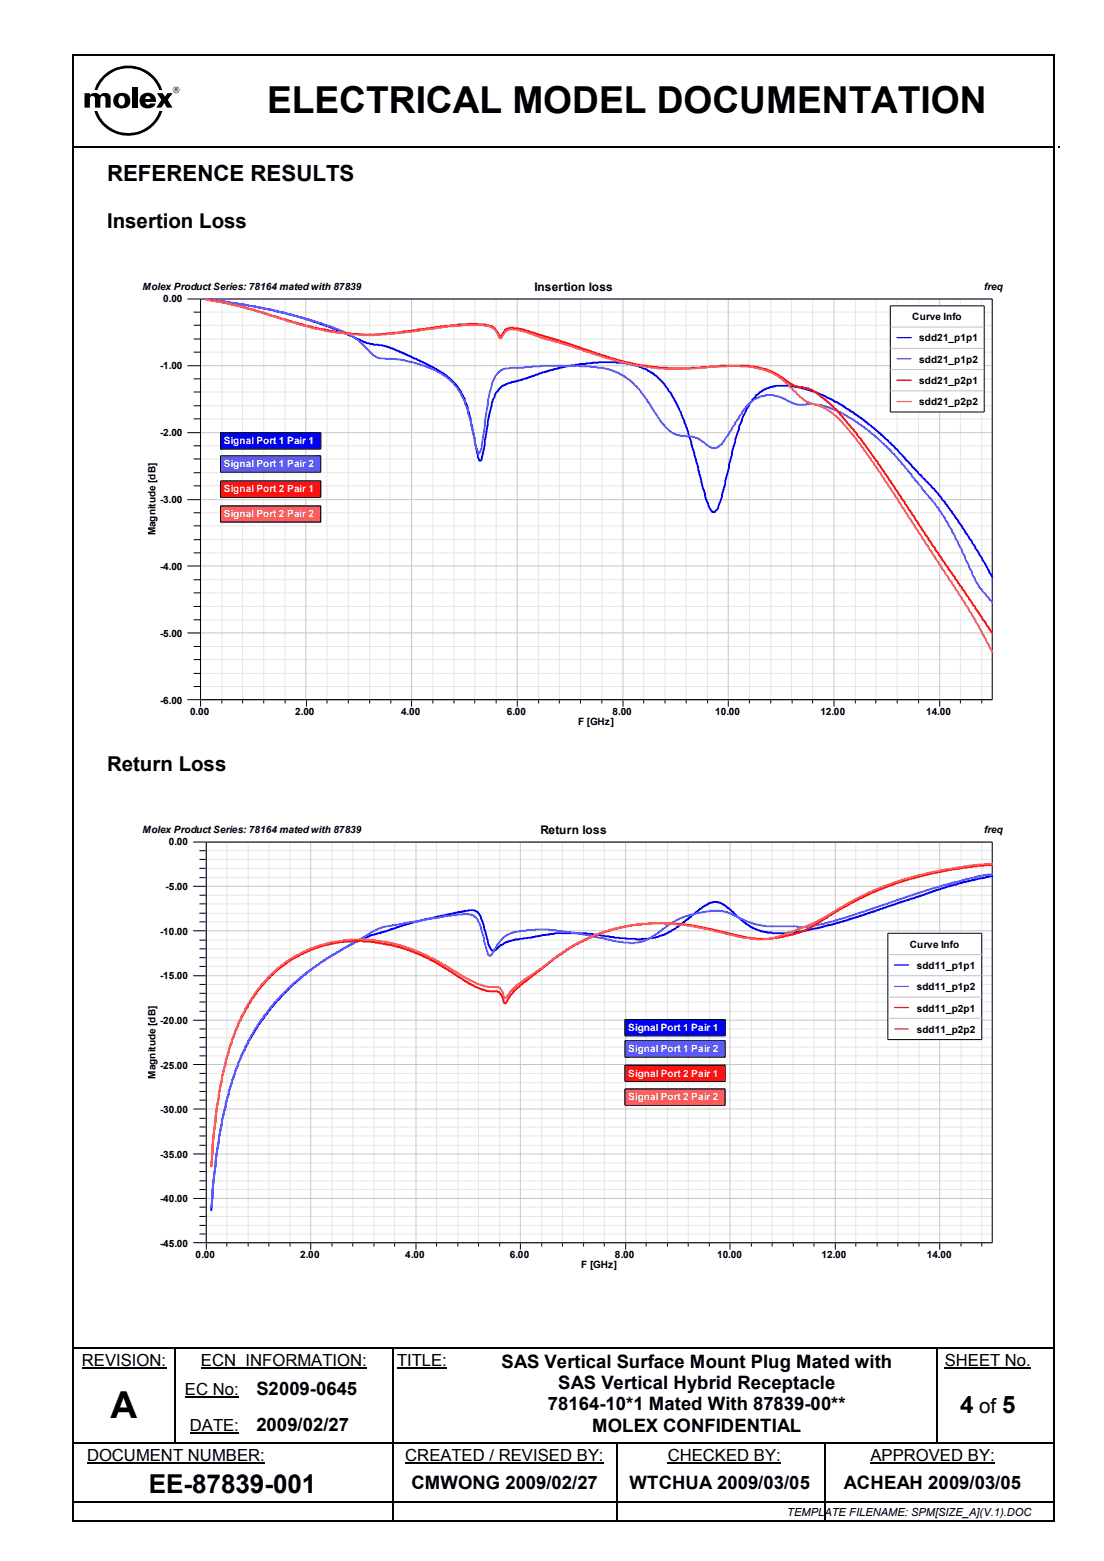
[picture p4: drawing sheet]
<svg xmlns="http://www.w3.org/2000/svg" width="210mm" height="297mm" viewBox="0 0 210 297" stroke-linecap="round" stroke-linejoin="round" font-family="sans-serif">
<g fill="#000">
<path d="M14 27.7h.4v.4h-.4zM201.2 27.7h.3v.4h-.3zM33.2 256.7h.2v.3h-.2zM33.2 256.4h.3v.3h-.3zM74.6 256.7h.2v.3h-.2zM74.6 256.4h.3v.3h-.3zM86.8 256.4h.3v.3h-.3zM178.1 256.7h.2v.3h-.2zM178.1 256.4h.3v.3h-.3zM197.8 256.4h.3v.3h-.3zM33.2 260.7h.2v.9h-.2zM33.2 267.6h.2v.9h-.2z"/>
<path d="M33.2 274.5h.2v.2h-.2zM45.4 274.5h.3v.2h-.3zM74.5 278.8h.4v.8h-.4zM74.6 260.7h.2v.9h-.2zM74.6 267.6h.2v.9h-.2zM74.6 274.5h.2v.5h-.2zM86.8 274.5h.2v.2h-.2zM117.1 278.8h.3v.8h-.3zM117.1 274.7h.3v.3h-.3zM117.1 274.5h.3v.2h-.3zM156.8 274.7h.3v.3h-.3zM156.8 274.5h.3v.2h-.3z"/>
<path d="M156.8 278.8h.3v.8h-.3zM178.1 260.7h.2v.9h-.2zM178.1 267.6h.2v.9h-.2zM178.1 274.5h.2v.2h-.2zM74.5 285.7h.4v.3h-.4zM117.1 285.7h.3v.3h-.3zM156.8 285.7h.4v.3h-.4zM198.2 285.7h.3v.3h-.3zM198.4 285.7h.4v.3h-.4zM198.8 285.7h1.5v.3h-1.5z"/>
</g>
<g fill="none" stroke="#000" stroke-width=".34">
<path d="M14.4 27.9h185.9M14 256.5h19.2M33.5 256.5h41.1M74.9 256.5h11.9M87.1 256.5h91M178.4 256.5h19.4M198.1 256.5h2.2M74.7 279.6v9.7M117.3 279.6v9.7M14 285.8h60.5M74.9 285.8h42.2M117.4 285.8h39.4"/>
<path d="M157.2 285.8h41"/>
</g>
<path d="M15.6 260.4h16M16.6 278.4h33.8M35.2 265.9h10.2M36.1 272.8h9.3M38.2 260.4h31.6M75.5 260.4h9.5M77.1 278.4h37.7M127 278.4h21.5M165.6 278.4h23.6M179.7 260.4h16.4" fill="none" stroke="#000" stroke-width=".21"/>
<g fill="none" stroke="#000" stroke-width=".25">
<path d="M33.3 257v3.7M74.7 257v3.7M178.2 257v3.7M14 274.6h19.2M33.3 261.6v6M33.3 268.5v6M33.4 274.6h12M45.7 274.6h28.9M74.7 261.6v6M74.7 268.5v6M74.7 275v3.8M74.8 274.6h12"/>
<path d="M87 274.6h30.1M117.3 275v3.8M117.4 274.6h39.4M157 275v3.8M157 279.6v9.7M157.1 274.6h21M178.2 261.6v6M178.2 268.5v6M178.3 274.6h22"/>
</g>
<g fill="#000">
<path d="M22.7 18.4l.2-.1a.62 .62 0 0 1 .8 .6 .76 .76 0 0 1 0 .8 .76 .76 0 0 1-.8 .3 1.2 1.2 0 0 1-.2-1.6zM21.9 18.2a1.56 1.56 0 0 0 0 1.9 1.56 1.56 0 0 0 1.9 .4 1.51 1.51 0 0 0 .9-2 1.51 1.51 0 0 0-2.1-.8z" fill-rule="evenodd"/>
<path d="M19.6 14.5a6.8 6.8 0 0 1 11.3 2.6h-.6a6.3 6.3 0 0 0-5.9-4.1 6.3 6.3 0 0 0-5.9 4.1h-.6l.7-1.4z" fill-rule="evenodd"/>
<path d="M26.9 18.2a1.49 1.49 0 0 0 .9 2.4 1.82 1.82 0 0 0 1.7-.6l.1-.3h-1a.5 .5 0 0 1-.6 .2 .5 .5 0 0 1-.4-.5h2.1a1.63 1.63 0 0 0-1-1.6 1.63 1.63 0 0 0-1.8 .4zM27.8 18.4l.5-.1 .3 .5h-1z" fill-rule="evenodd"/>
<path d="M29.8 17.7h1.1l.5 .7 .4-.7h1l-.9 1.3 .9 1.5h-1.1l-.5-.9-.5 .9h-1l1-1.5z" fill-rule="evenodd"/>
<path d="M32.9 17.1a.63 .63 0 0 1 1.2 0 .63 .63 0 0 1-1.2 0zM32.9 17.1a.55 .55 0 0 0 1.1 0 .55 .55 0 0 0-1.1 0z" fill-rule="evenodd"/>
<path d="M33.4 16.9h.2v.2h-.2zM33.2 16.8v.6h.2v-.2h.2v.2h.2l-.1-.3v-.3z" fill-rule="evenodd"/>
<path d="M16.1 17.7h1v.4a1.26 1.26 0 0 1 1.9 0l.7-.4h.6l.6 .4 .1 .2v2.2h-.9v-1.8l-.3-.4h-.5l-.2 .4v1.8h-1v-1.7l-.3-.5h-.4l-.3 .3v1.9h-1z" fill-rule="evenodd"/>
<path d="M25.1 16.6h1v3.9h-1z" fill-rule="evenodd"/>
<path d="M17.9 21.1h.6a6.3 6.3 0 0 0 5.9 4.2 6.3 6.3 0 0 0 5.9-4.2h.6a6.8 6.8 0 0 1-6.5 4.7 6.8 6.8 0 0 1-6.5-4.7z" fill-rule="evenodd"/>
</g>
<path d="M26 53.2h166.5v85.5h-166.5z" fill="#fff"/>
<g fill="none" stroke="#000" stroke-width=".19">
<path d="M35.6 56.9h2.5v77.6M36.8 59.4h1.3M35.6 69.6h2.5M36.8 79.7h1.3M36.8 77.2h1.3M36.8 74.6h1.3M36.8 72.1h1.3M36.8 67h1.3M36.8 64.5h1.3M36.8 61.9h1.3M35.6 95.1h2.5M35.6 82.3h2.5"/>
<path d="M36.8 97.6h1.3M36.8 92.5h1.3M36.8 90h1.3M36.8 87.3h1.3M36.8 84.8h1.3M35.6 107.7h2.5M36.8 117.9h1.3M36.8 115.4h1.3M36.8 112.8h1.3M36.8 110.3h1.3M36.8 105.2h1.3M36.8 102.7h1.3"/>
<path d="M36.8 100.1h1.3M35.6 133.1h153.1M35.6 120.4h2.5M36.8 130.6h1.3M36.8 128.1h1.3M36.8 125.5h1.3M36.8 123h1.3M42.2 133.1v.8M46.1 133.1v.8M50.2 133.1v.8M54.2 133.1v.8M58.3 133.1v1.4"/>
<path d="M62.2 133.1v.8M66.3 133.1v.8M70.3 133.1v.8M74.3 133.1v.8M78.3 133.1v1.4M82.3 133.1v.8M86.4 133.1v.8M90.3 133.1v.8M94.4 133.1v.8M98.4 133.1v1.4M102.4 133.1v.8M106.4 133.1v.8"/>
<path d="M110.4 133.1v.8M114.5 133.1v.8M118.5 133.1v1.4M122.4 133.1v.8M126.5 133.1v.8M130.5 133.1v.8M134.6 133.1v.8M138.5 133.1v1.4M142.5 133.1v.8M146.6 133.1v.8M150.7 133.1v.8M154.6 133.1v.8"/>
<path d="M158.6 133.1v1.4M162.7 133.1v.8M166.6 133.1v.8M170.6 133.1v.8M174.7 133.1v.8M178.7 133.1v1.4M182.7 133.1v.8M186.7 133.1v.8"/>
</g>
<path d="M38.1 133.1l150.6-76.2v76.2z" fill="#fff"/>
<path d="M38.1 133.1l150.6-76.2v76.2z" fill="none" stroke="#fff" stroke-width=".19"/>
<path d="M38.1 56.9h150.6l-150.6 76.2z" fill="#fff"/>
<path d="M38.1 56.9h150.6l-150.6 76.2z" fill="none" stroke="#fff" stroke-width=".19"/>
<g fill="none" stroke="#e6e6e6" stroke-width=".19">
<path d="M38.1 59.4h150.6M42.2 56.9v76.2M46.1 56.9v76.2M50.2 56.9v76.2M54.2 56.9v76.2M62.2 56.9v76.2M66.3 56.9v76.2M70.3 56.9v76.2M74.2 56.9v76.2M82.3 56.9v76.2M86.4 56.9v76.2M90.3 56.9v76.2"/>
<path d="M94.4 56.9v76.2M102.4 56.9v76.2M106.4 56.9v76.2M110.4 56.9v76.2M114.5 56.9v76.2M122.4 56.9v76.2M126.5 56.9v76.2M130.5 56.9v76.2M134.6 56.9v76.2M142.5 56.9v76.2M146.6 56.9v76.2M150.5 56.9v76.2"/>
<path d="M154.6 56.9v76.2M162.7 56.9v76.2M166.6 56.9v76.2M170.6 56.9v76.2M174.7 56.9v76.2M182.7 56.9v76.2M186.7 56.9v76.2M38.1 79.7h150.6M38.1 77.2h150.6M38.1 74.6h150.6M38.1 72.1h150.6M38.1 67h150.6"/>
<path d="M38.1 64.5h150.6M38.1 61.9h150.6M38.1 97.6h150.6M38.1 92.5h150.6M38.1 90h150.6M38.1 87.3h150.6M38.1 84.8h150.6M38.1 117.9h150.6M38.1 115.4h150.6M38.1 112.8h150.6M38.1 110.3h150.6M38.1 105.2h150.6"/>
<path d="M38.1 102.7h150.6M38.1 100.1h150.6M38.1 130.6h150.6M38.1 128.1h150.6M38.1 125.5h150.6M38.1 123h150.6"/>
</g>
<g fill="none" stroke="#c8c8c8" stroke-width=".19">
<path d="M58.2 56.9v76.2M78.3 56.9v76.2M98.4 56.9v76.2M118.5 56.9v76.2M138.5 56.9v76.2M158.6 56.9v76.2M178.7 56.9v76.2M188.7 56.9h-150.6v76.2h150.6M38.1 69.6h150.6M38.1 95.1h150.6M38.1 82.3h150.6M38.1 107.7h150.6"/>
<path d="M38.1 120.4h150.6"/>
</g>
<path d="M38.1 56.9h150.6v76.2h-150.6z" fill="none" stroke="#000" stroke-width=".19"/>
<path d="M39.1 57l2.1 .1 .9 .3 3.1 .3v.1l3.3 .5 1.9 .5 1.1 .1 1.5 .5 1 .1 .9 .4h.5l.5 .2 2.7 .7 5.7 2 5.5 2.5 1.1 .1v.2h1.1l.1 .1 1.1 .1 .8 .2 .3 .3h.4l.8 .5 1.9 .7v.1l.5 .1 .8 .5 .5 .1 .3 .2 .4 .2v.1h.3l1.6 .8v.1l.5 .1 .2 .3 .4 .1 .2 .2 1.2 .6 .2 .3a8.9 8.9 0 0 1 3 3.1l.4 .7a19.5 19.5 0 0 1 1.8 5.7l1.2 6.2 .3 .7 .4-.2 .6-2.9a44.7 44.7 0 0 1 1.5-8.4 6.2 6.2 0 0 1 2.1-2.9h.2v-.1l.9-.4h.4v-.1l.9-.1 1.4-.5h.3l2.7-.9v-.2l1.5-.3 .5-.3h.5v-.1l.4-.1 .9-.1v-.1l1-.2 .6-.2 2.2-.2 .1-.1h1.1l.1-.2h1.1l.2-.1a28.4 28.4 0 0 1 7.1 .3v.1h.6v.1l.7 .1 1.1 .5 .5 .1 2 1.3 1.6 1.6 1.9 2.8v.3l1.3 2.5 1.3 3.4 1.8 6.4 .9 4.1 1.1 3.5 .8 1.4h.5l.4-.5a19 19 0 0 0 1.5-5.3l1.3-5.2 .1-.8 .5-1.6 .1-.7 .6-1.7 .1-.7 1.9-4 1.3-1.8 1.5-1.1 2.2-.7 3.8 .1v.2h.6l.7 .2 .8 .1v.1h.4l.8 .4 .6 .1 .9 .5 .5 .1v.1h.2l.5 .4 .7 .2 .7 .5 .5 .1v.1l.6 .3v.1l.6 .2 .4 .4 .9 .5 .1 .2 .6 .2 .2 .3 1.6 1 .1 .3 .5 .2 .1 .3 2.5 1.9 .7 .8 .6 .4 2.1 2 1.4 1.6 1.2 1.2 .6 .9 1.3 1.2 .2 .3 .4 .2 .2 .4 .5 .4 .1 .2 1.1 1.1 .1 .2 1.1 1.2 .2 .5 .5 .4 1.9 2.7 .1 .3 .5 .5 .1 .4 .6 .7 .1 .3 .4 .4 .3 .7 1.6 2.3 .2 .6 1.2 1.7 .1 .4 1.3 2.1v.3l.7 1" fill="none" stroke="#00f" stroke-width=".36"/>
<path d="M39.1 57h.9v.1h1l.1 .1h.9v.2h.7l.9 .2 1.4 .1 .2 .1 2 .3 .1 .1 1.3 .1 2.4 .6h.6v.1l2.5 .5 1.1 .4h.3v.1l1.8 .3 .9 .4 1.2 .2v.1h.3l1.2 .5h.4v.1l.3 .2h.4v.1l.3 .1 1 .2v.2l.6 .1v.1l.6 .1v.1l.6 .1 1.9 1 2 1.5 .1 .3 1.1 1.1a3.5 3.5 0 0 0 2 1.4l1.3 .1a16.1 16.1 0 0 1 5.1 .7l2.2 .6 .7 .4 .8 .2 1 .6 .4 .1 1.7 1.2 1.1 1.2a11.3 11.3 0 0 1 2.4 4.5l.7 2.6 .8 4.2 .5 1.5 .2 .2 .5-1.1 1.2-8.9 .5-2a7.2 7.2 0 0 1 1.7-3.6l.4-.3v-.1l.7-.2 4.4-.3a72 72 0 0 1 11-.1l3.2 .3v.1l1 .1 1 .4v.1l.9 .2 2.1 1.3 2.1 2.2 1.3 1.8v.2l.6 .7 .8 1.3 .6 .7v.3l.5 .8 .8 .7a4.6 4.6 0 0 0 3.2 2l2.1 .2 1.1 .3v.1l.6 .3v.1l1.1 .7a1.67 1.67 0 0 0 2.3 .2 1.41 1.41 0 0 0 .9-.9l.9-1.3 .1-.4 1.1-1.5v-.3l.6-.7 .4-.7 .3-.3 .1-.4a6.8 6.8 0 0 1 2.9-2.6l.9-.4h.6v-.1h1.5l1.7 .5v.1l.6 .1 .2 .3 1.1 .4v.1l.9 .3 3.3-.1 .2 .1 1.2 .1 .5 .2h.4v.2h.4l.3 .1v.1l.6 .1v.1l1.3 .5v.1l.5 .2 2 1.1 .4 .4 .3 .1 .4 .4 .8 .5 .1 .2 .5 .2 2.8 2.3 3.2 3.3 1.4 1.8 1.2 1.3 .1 .4 1.8 2 .1 .3 3.1 3.7 .1 .4 1.1 1.4 .1 .4 .6 .8v.2l.6 .9 .1 .5 .4 .4 1.4 2.9 .1 .5 .5 .8 .1 .5 2.2 4.5 .4 .6v.2l2.6 3" fill="none" stroke="#5a5aff" stroke-width=".36"/>
<path d="M39.1 57l1.5 .1 .6 .3 2.2 .3 .6 .3 2.9 .5 .4 .3 .9 .1 .4 .2h.4v.2l1.2 .2 1.5 .6 1.2 .2v.2l.7 .2 1.2 .2v.1l1.6 .4 .5 .2h.4l.9 .4 2.5 .5v.1l1.1 .1 .8 .2 1.3 .2v.1l1.8 .1 .1 .1h.9l.1 .1 5.5 .2 .1-.2 4.3-.3v-.1h1l.1-.2h.7l.1-.1h.7l.2-.1 1.5-.1 .1-.1h.7l1-.3 1.7-.1a37 37 0 0 1 7.7-.3l1.4 .3 .8 .7 .6 1.2h.4v-.2a1.93 1.93 0 0 1 2.4-1.3h.8v.1l1 .1 2.3 .8h.4l.4 .3 .7 .1 1.3 .5h.4v.1l1.2 .2 .7 .3v.1l.7 .1 1.2 .5 .6 .1 .3 .2h.4v.2l.3 .1h.4v.1l.6 .1v.1h.3l.4 .2v.1h.4l1.7 .7 .8 .1 .3 .1v.1l1.6 .4 .4 .2h.5v.2l1.9 .3 .6 .3h.5l.1 .1h.5l.1 .1 2.7 .3a45.9 45.9 0 0 0 8.5 .2h.6v-.2a2.36 2.36 0 0 0 1.6-.1h1.7l.1-.1h5.7v.1l1.6 .1 .6 .3 .8 .1 .7 .2v.2l.7 .1 2.5 1.5v.3l.4 .1a3.6 3.6 0 0 0 1.9 .9l.1 .2 1.6 .1 .9 .3 2.7 1.9 2.2 2.1 3.8 4.5v.2l.7 .7 2.9 4.1 .4 .3v.3l1.1 1.5 1 1.6 .4 .3v.3l.7 .8 .1 .3 1.1 1.5 .3 .7 .4 .3v.3l1.3 1.8 .1 .3 .4 .4 .7 1.3 1.3 1.8 .1 .3 .6 .7 .1 .4 1.1 1.4 .1 .4 1.1 1.4 .1 .4 .7 .8v.2l.5 .5 .1 .4 .6 .7 .2 .5 .4 .3 .1 .4 1.2 1.5 .1 .4 .4 .3 1.6 2.7 .4 .3 .1 .4 .7 .8v.2l.6 .8 .1 .3 .4 .4 .8 1.4 .7 .8" fill="none" stroke="#f00" stroke-width=".36"/>
<path d="M39.1 57h.2v.1h.7v.1l1.6 .2 .1 .1 1.6 .2 .1 .1 1 .2 .6 .2 1.3 .2 .4 .3 1.2 .2 .5 .1v.1l1.9 .5v.1h.4l.8 .4 .7 .1 .7 .3v.1l1.2 .2 .4 .2h.3v.2l1.2 .2 .9 .4 1.7 .3 1.5 .5 1 .1 1.9 .5 2.5 .2 .2 .1h1l.1 .2 4.4 .1a2.36 2.36 0 0 1 1.7-.1l1.9-.2a1.47 1.47 0 0 1 1.3-.1v-.1l1.9-.1v-.1h.9l.1-.2h.8l.1-.1h.7v-.1l.9-.1a1.04 1.04 0 0 0 1-.1l2.5-.3v-.1l4-.2a10.9 10.9 0 0 1 3.8 .2h.5l.2 .3a2.08 2.08 0 0 1 1.3 1.6l.2 .4h.3l.5-.7a1.66 1.66 0 0 1 .9-1 2.36 2.36 0 0 1 1.7 .1h.4l1.7 .5v.1l.8 .1v.2l.9 .3h.4v.1l1 .4 .9 .1v.1l1.2 .3v.1l1.3 .2v.1h.3l.5 .3 1.1 .2 .3 .3h.4v.1l1.1 .2 .3 .3h.4l.3 .2 1.8 .5v.1l1.9 .5v.1l1.3 .2v.1l.9 .2 .4 .2 1 .1 .1 .1 1.5 .3 .2 .1 3.5 .5a47.4 47.4 0 0 0 9.1 0l2.6-.2v-.1h2.3l.1-.1h2.1l.1 .1h1.9v.1h.8l.7 .3 .9 .1 1.4 .6 .6 .1 .6 .4v.1l.6 .2 .2 .3 .5 .2v.2l.6 .3 2.9 3a4.8 4.8 0 0 0 2.5 1.3l1.8 .6v.1l.5 .1 1.9 1.4 3.4 3.8 .6 1 1.2 1.4 .1 .4 1.9 2.5v.2l.8 .8 .1 .4 3.1 4.5 .1 .4 .3 .3 1 1.7 1.8 2.6 3.4 5.5 .4 .3v.3l1.3 1.8v.2l.6 .7 .1 .4 .4 .3 .8 1.5 1.3 1.7v.3l.4 .3 .3 .8 .6 .7v.2l.6 .7v.3l.6 .7 .7 1.2v.2l.5 .6 .2 .6 .6 .8v.3l.5 .7 2.1 4" fill="none" stroke="#ff5a5a" stroke-width=".36"/>
<path d="M42 85.4l19-3.1v3.1z" fill="#00f"/>
<path d="M42 85.4l19-3.1v3.1z" fill="none" stroke="#00f" stroke-width=".19"/>
<path d="M42 82.3h19l-19 3.1z" fill="#00f"/>
<path d="M42 82.3h19l-19 3.1z" fill="none" stroke="#00f" stroke-width=".19"/>
<path d="M42 82.3h19v3.1h-19z" fill="none" stroke="#000" stroke-width=".19"/>
<path d="M42 89.8l19-3.1v3.1z" fill="#5a5aff"/>
<path d="M42 89.8l19-3.1v3.1z" fill="none" stroke="#5a5aff" stroke-width=".19"/>
<path d="M42 86.7h19l-19 3.1z" fill="#5a5aff"/>
<path d="M42 86.7h19l-19 3.1z" fill="none" stroke="#5a5aff" stroke-width=".19"/>
<path d="M42 86.7h19v3.1h-19z" fill="none" stroke="#000" stroke-width=".19"/>
<path d="M42 94.6l19-3.1v3.1z" fill="#f00"/>
<path d="M42 94.6l19-3.1v3.1z" fill="none" stroke="#f00" stroke-width=".19"/>
<path d="M42 91.5h19l-19 3.1z" fill="#f00"/>
<path d="M42 91.5h19l-19 3.1z" fill="none" stroke="#f00" stroke-width=".19"/>
<path d="M42 91.5h19v3.1h-19z" fill="none" stroke="#000" stroke-width=".19"/>
<path d="M42 99.4l19-3.1v3.1z" fill="#ff5a5a"/>
<path d="M42 99.4l19-3.1v3.1z" fill="none" stroke="#ff5a5a" stroke-width=".19"/>
<path d="M42 96.3h19l-19 3.1z" fill="#ff5a5a"/>
<path d="M42 96.3h19l-19 3.1z" fill="none" stroke="#ff5a5a" stroke-width=".19"/>
<path d="M42 96.3h19v3.1h-19z" fill="none" stroke="#000" stroke-width=".19"/>
<path d="M187.2 58.2v20.2h-17.9z" fill="#fff"/>
<path d="M187.2 58.2v20.2h-17.9z" fill="none" stroke="#fff" stroke-width=".19"/>
<path d="M169.3 58.2h17.9l-17.9 20.2z" fill="#fff"/>
<path d="M169.3 58.2h17.9l-17.9 20.2z" fill="none" stroke="#fff" stroke-width=".19"/>
<path d="M169.3 58.2h17.9v20.2h-17.9z" fill="none" stroke="#000" stroke-width=".19"/>
<path d="M170.5 64.3h2.9" fill="none" stroke="#00f" stroke-width=".24"/>
<path d="M170.5 68.3h2.9" fill="none" stroke="#5a5aff" stroke-width=".24"/>
<path d="M170.5 72.3h2.9" fill="none" stroke="#f00" stroke-width=".24"/>
<path d="M170.5 76.4h2.9" fill="none" stroke="#ff5a5a" stroke-width=".24"/>
<path d="M169.3 62.2h17.9M169.3 66.3h17.9M169.3 70.3h17.9M169.3 74.4h17.9" fill="none" stroke="#c0c0c0" stroke-width=".19"/>
<path d="M26 156.5h166.5v85.5h-166.5z" fill="#fff"/>
<g fill="none" stroke="#000" stroke-width=".19">
<path d="M36.7 160.2h2.5v77.6M36.7 177.1h2.5M36.7 168.7h2.5M37.9 178.9h1.3M37.9 175.4h1.3M37.9 173.8h1.3M37.9 172h1.3M37.9 170.3h1.3M37.9 167h1.3M37.9 165.2h1.3M37.9 163.5h1.3M37.9 161.9h1.3"/>
<path d="M36.7 194.1h2.5M36.7 185.7h2.5M37.9 199.3h1.3M37.9 197.4h1.3M37.9 195.8h1.3M37.9 192.4h1.3M37.9 190.7h1.3M37.9 189h1.3M37.9 187.3h1.3M37.9 183.9h1.3M37.9 182.2h1.3M37.9 180.6h1.3"/>
<path d="M36.7 219.6h2.5M36.7 211h2.5M36.7 202.6h2.5M37.9 217.9h1.3M37.9 216.2h1.3M37.9 214.5h1.3M37.9 212.8h1.3M37.9 209.3h1.3M37.9 207.7h1.3M37.9 206h1.3M37.9 204.3h1.3M37.9 200.9h1.3"/>
<path d="M36.7 236.5h152M36.7 228h2.5M37.9 234.8h1.3M37.9 233.2h1.3M37.9 231.5h1.3M37.9 229.7h1.3M37.9 226.4h1.3M37.9 224.7h1.3M37.9 222.9h1.3M37.9 221.3h1.3M43.1 236.5v.7M47.2 236.5v.7"/>
<path d="M51.1 236.5v.7M55.2 236.5v.7M59.1 236.5v1.3M63.2 236.5v.7M67.1 236.5v.7M71.1 236.5v.7M75.1 236.5v.7M79.1 236.5v1.3M83 236.5v.7M87.1 236.5v.7M91 236.5v.7M95 236.5v.7"/>
<path d="M99 236.5v1.3M103 236.5v.7M107 236.5v.7M111 236.5v.7M114.9 236.5v.7M119 236.5v1.3M122.9 236.5v.7M127 236.5v.7M130.9 236.5v.7M134.9 236.5v.7M138.9 236.5v1.3M142.9 236.5v.7"/>
<path d="M146.9 236.5v.7M150.9 236.5v.7M154.8 236.5v.7M158.9 236.5v1.3M162.8 236.5v.7M166.8 236.5v.7M170.8 236.5v.7M174.8 236.5v.7M178.7 236.5v1.3M182.8 236.5v.7M186.7 236.5v.7"/>
</g>
<path d="M39.2 236.5l149.5-76.3v76.3z" fill="#fff"/>
<path d="M39.2 236.5l149.5-76.3v76.3z" fill="none" stroke="#fff" stroke-width=".19"/>
<path d="M39.2 160.2h149.5l-149.5 76.3z" fill="#fff"/>
<path d="M39.2 160.2h149.5l-149.5 76.3z" fill="none" stroke="#fff" stroke-width=".19"/>
<g fill="none" stroke="#e6e6e6" stroke-width=".19">
<path d="M39.2 178.9h149.5M39.2 175.4h149.5M39.2 173.8h149.5M39.2 172h149.5M39.2 170.3h149.5M39.2 167h149.5M39.2 165.2h149.5M39.2 163.5h149.5M39.2 161.9h149.5M43.1 160.2v76.3M47.2 160.2v76.3M51.1 160.2v76.3"/>
<path d="M55.2 160.2v76.3M63.2 160.2v76.3M67.1 160.2v76.3M71.1 160.2v76.3M75.1 160.2v76.3M83 160.2v76.3M87.1 160.2v76.3M91 160.2v76.3M95 160.2v76.3M103 160.2v76.3M107 160.2v76.3M111 160.2v76.3"/>
<path d="M114.9 160.2v76.3M122.9 160.2v76.3M127 160.2v76.3M130.9 160.2v76.3M134.9 160.2v76.3M142.9 160.2v76.3M146.9 160.2v76.3M150.9 160.2v76.3M154.8 160.2v76.3M162.8 160.2v76.3M166.8 160.2v76.3M170.8 160.2v76.3"/>
<path d="M174.8 160.2v76.3M182.8 160.2v76.3M186.7 160.2v76.3M39.2 199.3h149.5M39.2 197.4h149.5M39.2 195.8h149.5M39.2 192.4h149.5M39.2 190.7h149.5M39.2 189h149.5M39.2 187.3h149.5M39.2 183.9h149.5M39.2 182.2h149.5"/>
<path d="M39.2 180.6h149.5M39.2 217.9h149.5M39.2 216.2h149.5M39.2 214.5h149.5M39.2 212.8h149.5M39.2 209.3h149.5M39.2 207.7h149.5M39.2 206h149.5M39.2 204.3h149.5M39.2 200.9h149.5M39.2 234.8h149.5M39.2 233.2h149.5"/>
<path d="M39.2 231.5h149.5M39.2 229.7h149.5M39.2 226.4h149.5M39.2 224.7h149.5M39.2 222.9h149.5M39.2 221.3h149.5"/>
</g>
<g fill="none" stroke="#c8c8c8" stroke-width=".19">
<path d="M39.2 177.1h149.5M39.2 168.7h149.5M59.1 160.2v76.3M79.1 160.2v76.3M99 160.2v76.3M119 160.2v76.3M138.9 160.2v76.3M158.9 160.2v76.3M178.7 160.2v76.3M188.7 160.2h-149.5v76.3h149.5M39.2 194.1h149.5M39.2 185.7h149.5"/>
<path d="M39.2 219.6h149.5M39.2 211h149.5M39.2 202.6h149.5M39.2 228h149.5"/>
</g>
<path d="M39.2 160.2h149.5v76.3h-149.5z" fill="none" stroke="#000" stroke-width=".19"/>
<path d="M188.8 166.6l-1.9 .4v.1l-1 .1-.6 .3h-.5l-4.5 1.2-4.3 1.4-.4 .2-1.4 .4-.3 .2-.8 .1-.3 .2v.1l-1.9 .4v.2l-1.7 .4-.7 .3v.1l-1.1 .2-.3 .3h-.4l-.3 .2h-.4l-1.8 .8h-.7v.2l-.7 .2-2.3 .6v.1l-1.3 .3v.1h-.3l-.5 .2-1.3 .2-1.1 .4h-.5v.2h-1l-1.3 .4h-.5l-.1 .1-1.3 .1a1.62 1.62 0 0 1-1.5 .2l-.1 .1-3.8-.1-.1-.2-1-.1-1.5-.5v-.2l-.5-.1-1.1-.8-.3-.2-2-1.9-1.4-1.2-1.5-.7a3.2 3.2 0 0 0-1.9 .4v.1l-.6 .2v.2l-1.2 .7-.1 .2-.5 .3-.1 .2-2.4 1.8-.1 .2-.4 .1-.1 .3-1.3 .7v.1l-.6 .2v.2l-.5 .1-.2 .2-1 .3-.8 .3-1.2 .1v.1l-2.5 .2-.1-.2-4.1-.2-.1-.1-3.7-.5a35.2 35.2 0 0 0-7.5-.2l-.1 .1-2.2 .2-2.1 .5-3.2 .4-.1 .1a5 5 0 0 0-2.4 .9h-.2l-.6 .8-.6 .3h-.4l-.2-.2-.6-1.3-.7-3.1-.6-1.8-.3-.3a1.77 1.77 0 0 0-1-1h-1.1v.1l-1.9 .2v.2h-.6v.1l-3.3 .6-1.2 .4h-1l-.1 .2-4.3 1-3.3 1.2-2.9 .7v.2l-1.4 .4-1.1 .7h-.4l-.5 .4-.8 .4v.1l-.9 .3-1.6 1v.1l-.6 .2v.2l-.6 .2v.1l-.6 .3-.2 .2-.7 .3-.3 .4-.7 .4-.2 .2-.3 .1-.1 .3-1 .6-.8 .8-.6 .3-.1 .3-.5 .2-.4 .5-.3 .2-3.1 3.2-3.6 4.6-1.8 2.9-.1 .5-1.3 2.4-1.8 4.9-1 3.9a109.3 109.3 0 0 0-2.5 15.6l-.4 5.1" fill="none" stroke="#00f" stroke-width=".36"/>
<path d="M188.8 166.4a1.47 1.47 0 0 0-1.3 .1l-1.1 .1v.2h-.5l-1.1 .3-.9 .1v.1l-.9 .2-.5 .2h-.4v.2h-.5l-1.8 .5-.8 .1v.2h-.4l-3.2 1.1h-.7v.2l-.7 .1v.1l-2.8 .8-1 .5-1.1 .2v.2l-1.1 .4h-.6l-1.2 .5-.5 .1-.4 .3h-.4l-.3 .2-.7 .1-.4 .2v.1h-.3l-2.3 .8h-.4v.2l-1.2 .2-.8 .3-.9 .1-.9 .4-1.5 .2-.7 .3h-.7v.1l-8.3-.1-.1-.2h-.6l-.1-.1-1.4-.2v-.1l-1.4-.4v-.1l-1.5-.6-.2-.2h-.3l-1-.6-1.5-.5a13.1 13.1 0 0 0-4.6 .5l-2.2 .4-1.5 .6v.2l-.5 .1-.2 .2-.4 .1-.2 .3-1.1 .6-.9 .8-.4 .1-.1 .3-1.4 .9-1.2 .6-1 .2a1.04 1.04 0 0 1-1.1 .2l-.1 .1h-.7l-.1-.1h-1.2l-.1-.2h-1.3l-2.3-.7-1.8-.2v-.1h-.4l-.8-.3-2.5-.3v-.1h-.7l-.1-.2-2.6-.2-.2-.1-3.8-.1-.2 .1h-1.5l-.2 .1a7.1 7.1 0 0 0-3.6 .8l-.3 .3a8.2 8.2 0 0 0-2.5 3.3l-.2 .4h-.4l-.2-.2-1-3.9a7 7 0 0 0-1.5-3.4l-.6-.2v-.2h-.6a1.04 1.04 0 0 0-1 0h-1.3l-.1 .2h-1.5l-.2 .2-2.1 .2-.1 .2h-1.3l-.9 .3-1.3 .1-.1 .1-1.9 .3v.1h-.6v.1h-.6l-.1 .1-2.7 .4-1.5 .4-1.1 .6-.8 .6-.6 .3v.1l-1.1 .6v.1l-.8 .2v.2l-.6 .2v.1l-1.4 .7-1.6 1v.1l-.6 .2v.2l-.6 .2v.1l-.6 .3v.1l-.4 .1-1.1 .9h-.3l-.1 .3-.9 .5-.3 .3-.5 .3-.1 .2-.6 .3-.7 .8-.5 .2-.2 .4-1.7 1.4-.1 .3-.5 .3-.1 .2-.6 .5-.6 .9-1.2 1.1-1.9 2.5-2.4 3.9v.3l-1.3 2.5-1.2 3.1-1.2 3.8-1 4.5a137.8 137.8 0 0 0-2.3 17.8" fill="none" stroke="#5a5aff" stroke-width=".36"/>
<path d="M188.8 164.6l-2.9 .1-.1 .1h-.9l-.1 .2h-.8l-.1 .1-1.5 .1-.1 .2-2.1 .2v.1l-2.4 .3-1.7 .5-1.4 .3v.1l-1.7 .3-.4 .3h-.4v.1l-1.8 .5-.7 .2v.1h-.4l-1.3 .6-.8 .2v.2l-.6 .1v.1l-1.1 .4-.2 .2-.7 .2-.9 .5h-.2l-2.8 1.7-.9 .3v.2l-1.2 .6v.1l-.6 .2v.2h-.4l-.3 .4-1.2 .6v.1l-.7 .5-1.4 .9-1 .3v.1l-2.1 .7-1.9 .4a13.4 13.4 0 0 1-5.3 .4l-.1-.1-1.7-.1v-.1h-.5v-.1h-.6v-.1l-1.5-.3-.6-.2h-.4v-.1l-1.5-.3-.1-.1-3.1-.6-.1-.1h-.6l-1.5-.4-1.7-.1v-.1h-1.3l-.1-.1h-4.9l-.1 .1h-1.2l-.1 .1h-1l-2.1 .4-.6 .2-1.5 .2-3.5 1.2-4.2 2.1-1.4 .8-.1 .3-.6 .2-.2 .2-.5 .2-.2 .3-.9 .6-.1 .2-.5 .2-.1 .3-2.6 1.8v.2l-.6 .2v.2l-2.2 1.6-1.1 1a7.1 7.1 0 0 0-1.6 2.4l-.3 .2-.2-.1-.4-1.1a1.5 1.5 0 0 0-.9-1.1h-1.7a8.3 8.3 0 0 1-3.7-1.5l-1.1-.6-.3-.4-.6-.2v-.1l-.4-.1-1.6-1.2-2.2-1.2-.2-.3-3.7-1.7-1.2-.4v-.1h-.3l-.4-.2h-.4l-2.2-.8-1.1-.1-.1-.1h-.6l-1.6-.4h-2.1a2.36 2.36 0 0 0-1.7-.2l-2.8 .2-.8 .3h-.6v.1l-1.5 .2-.4 .3h-.4l-1.4 .5v.1l-1.7 .6-.2 .2h-.3l-.9 .5v.1l-.6 .2v.2l-.6 .2-.1 .2-1.1 .7-.1 .2-1.8 1.3-.1 .2-1.1 1-2.5 3.1-2.5 4.2v.3l-.6 1-1.2 3.1-1.2 4-.1 .8a69.5 69.5 0 0 0-1.8 10.3l-.6 5-.2 4" fill="none" stroke="#f00" stroke-width=".36"/>
<path d="M188.8 164.4h-1.4l-.1 .1-3.1 .2-.1 .1h-.8v.2h-.8l-.1 .1-1.3 .1-.1 .2h-1.3l-.1 .2h-.6v.1h-.6v.1l-1.7 .2-1.5 .5-.9 .1-.9 .3v.1h-.5l-.8 .3h-.4l-4.9 1.8-2.8 1.3-2.5 1.3-1.7 1v.1l-.6 .3v.1l-1.2 .6v.1l-1.2 .6v.1l-1.1 .5-.2 .2-.4 .1-.3 .3-1 .3v.1l-1.4 .4v.2h-.6v.2l-.5 .1v.1l-1.9 .6v.1l-.6 .1v.2l-1.3 .2v.1l-2.1 .2-.1 .2a23 23 0 0 1-5.1-.6l-.8-.3-1.4-.2-1.1-.4-.8-.1-.6-.2h-.5l-.5-.3h-1.1v-.2h-.6v-.1l-1.3-.1-.1-.2-2.9-.2-.1-.1h-1.8a1.38 1.38 0 0 0-1.2-.1 2.36 2.36 0 0 0-1.7 .1h-1.6l-.1 .1-1.9 .1-.9 .3h-.6v.1h-.6v.1l-1.4 .2-.1 .2h-.4v.1l-1.4 .3-3.3 1.3-.7 .4v.2l-1 .3-2 1.2-.1 .2-.6 .2-.2 .3-1.6 1.1-.1 .2-.5 .2-.1 .3-1 .6-.3 .3-.5 .3-.4 .3-.4 .1-.6 .7-2.5 1.5v.2l-.4 .1-.2 .4-.3 .1a5.7 5.7 0 0 0-1.6 2.1l-.4-.2-.4-1.1-.3-.6-.4-.2h-2v-.1h-.6l-.8-.4-.6-.1-2.4-1.1v-.2l-.6-.2v-.2h-.4l-.2-.3-.6-.2v-.2l-.4-.1-.2-.2-.7-.4v-.1l-.6-.2v-.2h-.5l-.8-.7-1.1-.4v-.2l-.5-.1-.2-.2-1.8-.7v-.2h-.6v-.2l-.6-.1v-.1l-.9-.4h-.4v-.1l-.7-.2-3-.8-2.5-.3a27.8 27.8 0 0 0-6.6 .1v.2l-1.9 .2v.1l-1.7 .3-2 .8v.1l-.6 .1-.3 .3-.9 .3-.2 .3h-.5v.2l-1.2 .6-.4 .3-.8 .5-.1 .3h-.4l-.8 .9-.6 .3-.1 .3-1.1 1-.8 1-.4 .2-.1 .4-.6 .6-.8 1.3-.4 .3v.3l-1.2 1.8v.2l-1.3 2.5-1.2 3.1v.4l-.4 .8-.8 2.8-.7 3.1-1.2 7.3-.6 5.6-.2 4.1" fill="none" stroke="#ff5a5a" stroke-width=".36"/>
<path d="M118.9 197.1l19-3.1v3.1z" fill="#00f"/>
<path d="M118.9 197.1l19-3.1v3.1z" fill="none" stroke="#00f" stroke-width=".19"/>
<path d="M118.9 194h19l-19 3.1z" fill="#00f"/>
<path d="M118.9 194h19l-19 3.1z" fill="none" stroke="#00f" stroke-width=".19"/>
<path d="M118.9 194h19v3.1h-19z" fill="none" stroke="#000" stroke-width=".19"/>
<path d="M118.9 201.2l19-3.2v3.2z" fill="#5a5aff"/>
<path d="M118.9 201.2l19-3.2v3.2z" fill="none" stroke="#5a5aff" stroke-width=".19"/>
<path d="M118.9 198h19l-19 3.2z" fill="#5a5aff"/>
<path d="M118.9 198h19l-19 3.2z" fill="none" stroke="#5a5aff" stroke-width=".19"/>
<path d="M118.9 198h19v3.2h-19z" fill="none" stroke="#000" stroke-width=".19"/>
<path d="M118.9 205.8l19-3.1v3.1z" fill="#f00"/>
<path d="M118.9 205.8l19-3.1v3.1z" fill="none" stroke="#f00" stroke-width=".19"/>
<path d="M118.9 202.7h19l-19 3.1z" fill="#f00"/>
<path d="M118.9 202.7h19l-19 3.1z" fill="none" stroke="#f00" stroke-width=".19"/>
<path d="M118.9 202.7h19v3.1h-19z" fill="none" stroke="#000" stroke-width=".19"/>
<path d="M118.9 210.3l19-3.1v3.1z" fill="#ff5a5a"/>
<path d="M118.9 210.3l19-3.1v3.1z" fill="none" stroke="#ff5a5a" stroke-width=".19"/>
<path d="M118.9 207.2h19l-19 3.1z" fill="#ff5a5a"/>
<path d="M118.9 207.2h19l-19 3.1z" fill="none" stroke="#ff5a5a" stroke-width=".19"/>
<path d="M118.9 207.2h19v3.1h-19z" fill="none" stroke="#000" stroke-width=".19"/>
<path d="M186.7 177.6v20.2h-17.8z" fill="#fff"/>
<path d="M186.7 177.6v20.2h-17.8z" fill="none" stroke="#fff" stroke-width=".19"/>
<path d="M168.9 177.6h17.8l-17.8 20.2z" fill="#fff"/>
<path d="M168.9 177.6h17.8l-17.8 20.2z" fill="none" stroke="#fff" stroke-width=".19"/>
<path d="M168.9 177.6h17.8v20.2h-17.8z" fill="none" stroke="#000" stroke-width=".19"/>
<path d="M170.1 183.6h2.8" fill="none" stroke="#00f" stroke-width=".24"/>
<path d="M170.1 187.7h2.8" fill="none" stroke="#5a5aff" stroke-width=".24"/>
<path d="M170.1 191.7h2.8" fill="none" stroke="#f00" stroke-width=".24"/>
<path d="M170.1 195.8h2.8" fill="none" stroke="#ff5a5a" stroke-width=".24"/>
<path d="M168.9 181.7h17.8M168.9 185.7h17.8M168.9 189.7h17.8M168.9 193.8h17.8" fill="none" stroke="#c0c0c0" stroke-width=".19"/>
<path d="M13.7 10.4h.3v.3h-.3zM200.3 10.4h.3v.3h-.3zM13.7 289.3h.3v.4h-.3zM200.3 289.3h.3v.4h-.3z" fill="#000"/>
<path d="M13.8 10.7v278.6M14 10.5h186.3M200.4 10.7v278.6M14 289.5h186.3" fill="none" stroke="#000" stroke-width=".34"/>
<g font-size="7.1">
<text x="50.8" y="21.5">ELECTRICAL MODEL DOCUMENTATION</text>
<text x="21" y="269.8">A</text>
</g>
<text font-size="5" x="28.3" y="284.1">EE-87839-001</text>
<g font-size="4.6">
<text x="182.6" y="268.9">4</text>
<text x="190.6" y="268.9">5</text>
</g>
<text font-size="4.2" x="20.4" y="34.4">REFERENCE RESULTS</text>
<g font-size="3.9">
<text x="20.4" y="43.4">Insertion Loss</text>
<text x="20.4" y="146.7">Return Loss</text>
<text x="186.3" y="268.9">of</text>
</g>
<g font-size="3.5">
<text x="95.4" y="260.3">SAS Vertical Surface Mount Plug Mated with</text>
<text x="48.8" y="265.5">S2009-0645</text>
<text x="104.2" y="268.4">78164-10*1 Mated With 87839-00**</text>
<text x="106.2" y="264.3">SAS Vertical Hybrid Receptacle</text>
<text x="48.8" y="272.4">2009/02/27</text>
<text x="112.6" y="272.5">MOLEX CONFIDENTIAL</text>
<text x="78.3" y="283.4">CMWONG 2009/02/27</text>
<text x="119.8" y="283.4">WTCHUA 2009/03/05</text>
<text x="160.5" y="283.4">ACHEAH 2009/03/05</text>
</g>
<g font-size="3.2">
<text x="15.6" y="259.9">REVISION:</text>
<text x="38.2" y="259.9">ECN INFORMATION:</text>
<text x="75.5" y="259.9">TITLE:</text>
<text x="179.7" y="259.9">SHEET No.</text>
<text x="35.2" y="265.4">EC No:</text>
<text x="36.1" y="272.3">DATE:</text>
<text x="16.6" y="278">DOCUMENT NUMBER:</text>
<text x="77.1" y="278">CREATED / REVISED BY:</text>
<text x="127" y="278">CHECKED BY:</text>
<text x="165.6" y="278">APPROVED BY:</text>
</g>
<g font-size="2.3">
<text x="101.6" y="55.5">Insertion loss</text>
<text x="102.8" y="158.8">Return loss</text>
</g>
<text font-size="2.1" x="149.7" y="288.5">TEMPLATE FILENAME: SPM[SIZE_A](V.1).DOC</text>
<g font-size="1.9">
<text x="27.1" y="55.1">Molex Product Series: 78164 mated with 87839</text>
<text x="31" y="57.5">0.00</text>
<text x="187.2" y="55.1">freq</text>
<text x="173.5" y="61">Curve Info</text>
<text x="174.8" y="65">sdd21_p1p1</text>
<text x="30.4" y="70.2">-1.00</text>
<text x="174.8" y="69">sdd21_p1p2</text>
<text x="174.8" y="73.1">sdd21_p2p1</text>
<text x="174.8" y="77.1">sdd21_p2p2</text>
<text x="30.4" y="83">-2.00</text>
<text x="30.4" y="95.7">-3.00</text>
<text x="29.6" y="101.9" transform="rotate(-90 29.6 101.9)">Magnitude [dB]</text>
<text x="30.4" y="108.4">-4.00</text>
<text x="30.4" y="121.2">-5.00</text>
<text x="30.4" y="133.9">-6.00</text>
<text x="36.2" y="136">0.00</text>
<text x="56.1" y="136">2.00</text>
<text x="76.3" y="136">4.00</text>
<text x="96.4" y="136">6.00</text>
<text x="109.9" y="137.9">F [GHz]</text>
<text x="116.5" y="136">8.00</text>
<text x="136" y="136">10.00</text>
<text x="156" y="136">12.00</text>
<text x="176.1" y="136">14.00</text>
<text x="27.1" y="158.5">Molex Product Series: 78164 mated with 87839</text>
<text x="32.1" y="160.8">0.00</text>
<text x="187.2" y="158.5">freq</text>
<text x="31.5" y="169.4">-5.00</text>
<text x="30.4" y="177.8">-10.00</text>
<text x="173.1" y="180.3">Curve Info</text>
<text x="174.4" y="184.4">sdd11_p1p1</text>
<text x="30.4" y="186.3">-15.00</text>
<text x="174.4" y="188.4">sdd11_p1p2</text>
<text x="30.4" y="194.9">-20.00</text>
<text x="174.4" y="192.5">sdd11_p2p1</text>
<text x="174.4" y="196.5">sdd11_p2p2</text>
<text x="30.4" y="203.3">-25.00</text>
<text x="29.6" y="205.2" transform="rotate(-90 29.6 205.2)">Magnitude [dB]</text>
<text x="30.4" y="211.8">-30.00</text>
<text x="30.4" y="220.3">-35.00</text>
<text x="30.4" y="228.8">-40.00</text>
<text x="30.4" y="237.2">-45.00</text>
<text x="37.2" y="239.4">0.00</text>
<text x="57.1" y="239.4">2.00</text>
<text x="77.1" y="239.4">4.00</text>
<text x="97" y="239.4">6.00</text>
<text x="117" y="239.4">8.00</text>
<text x="136.4" y="239.4">10.00</text>
<text x="156.2" y="239.4">12.00</text>
<text x="176.3" y="239.4">14.00</text>
<text x="110.5" y="241.3">F [GHz]</text>
</g>
<g font-size="1.9" fill="#fffbf0">
<text x="42.6" y="84.5">Signal Port 1 Pair 1</text>
<text x="42.6" y="88.9">Signal Port 1 Pair 2</text>
<text x="42.6" y="93.7">Signal Port 2 Pair 1</text>
<text x="42.6" y="98.4">Signal Port 2 Pair 2</text>
<text x="119.5" y="196.2">Signal Port 1 Pair 1</text>
<text x="119.5" y="200.2">Signal Port 1 Pair 2</text>
<text x="119.5" y="204.9">Signal Port 2 Pair 1</text>
<text x="119.5" y="209.4">Signal Port 2 Pair 2</text>
</g>
</svg>
